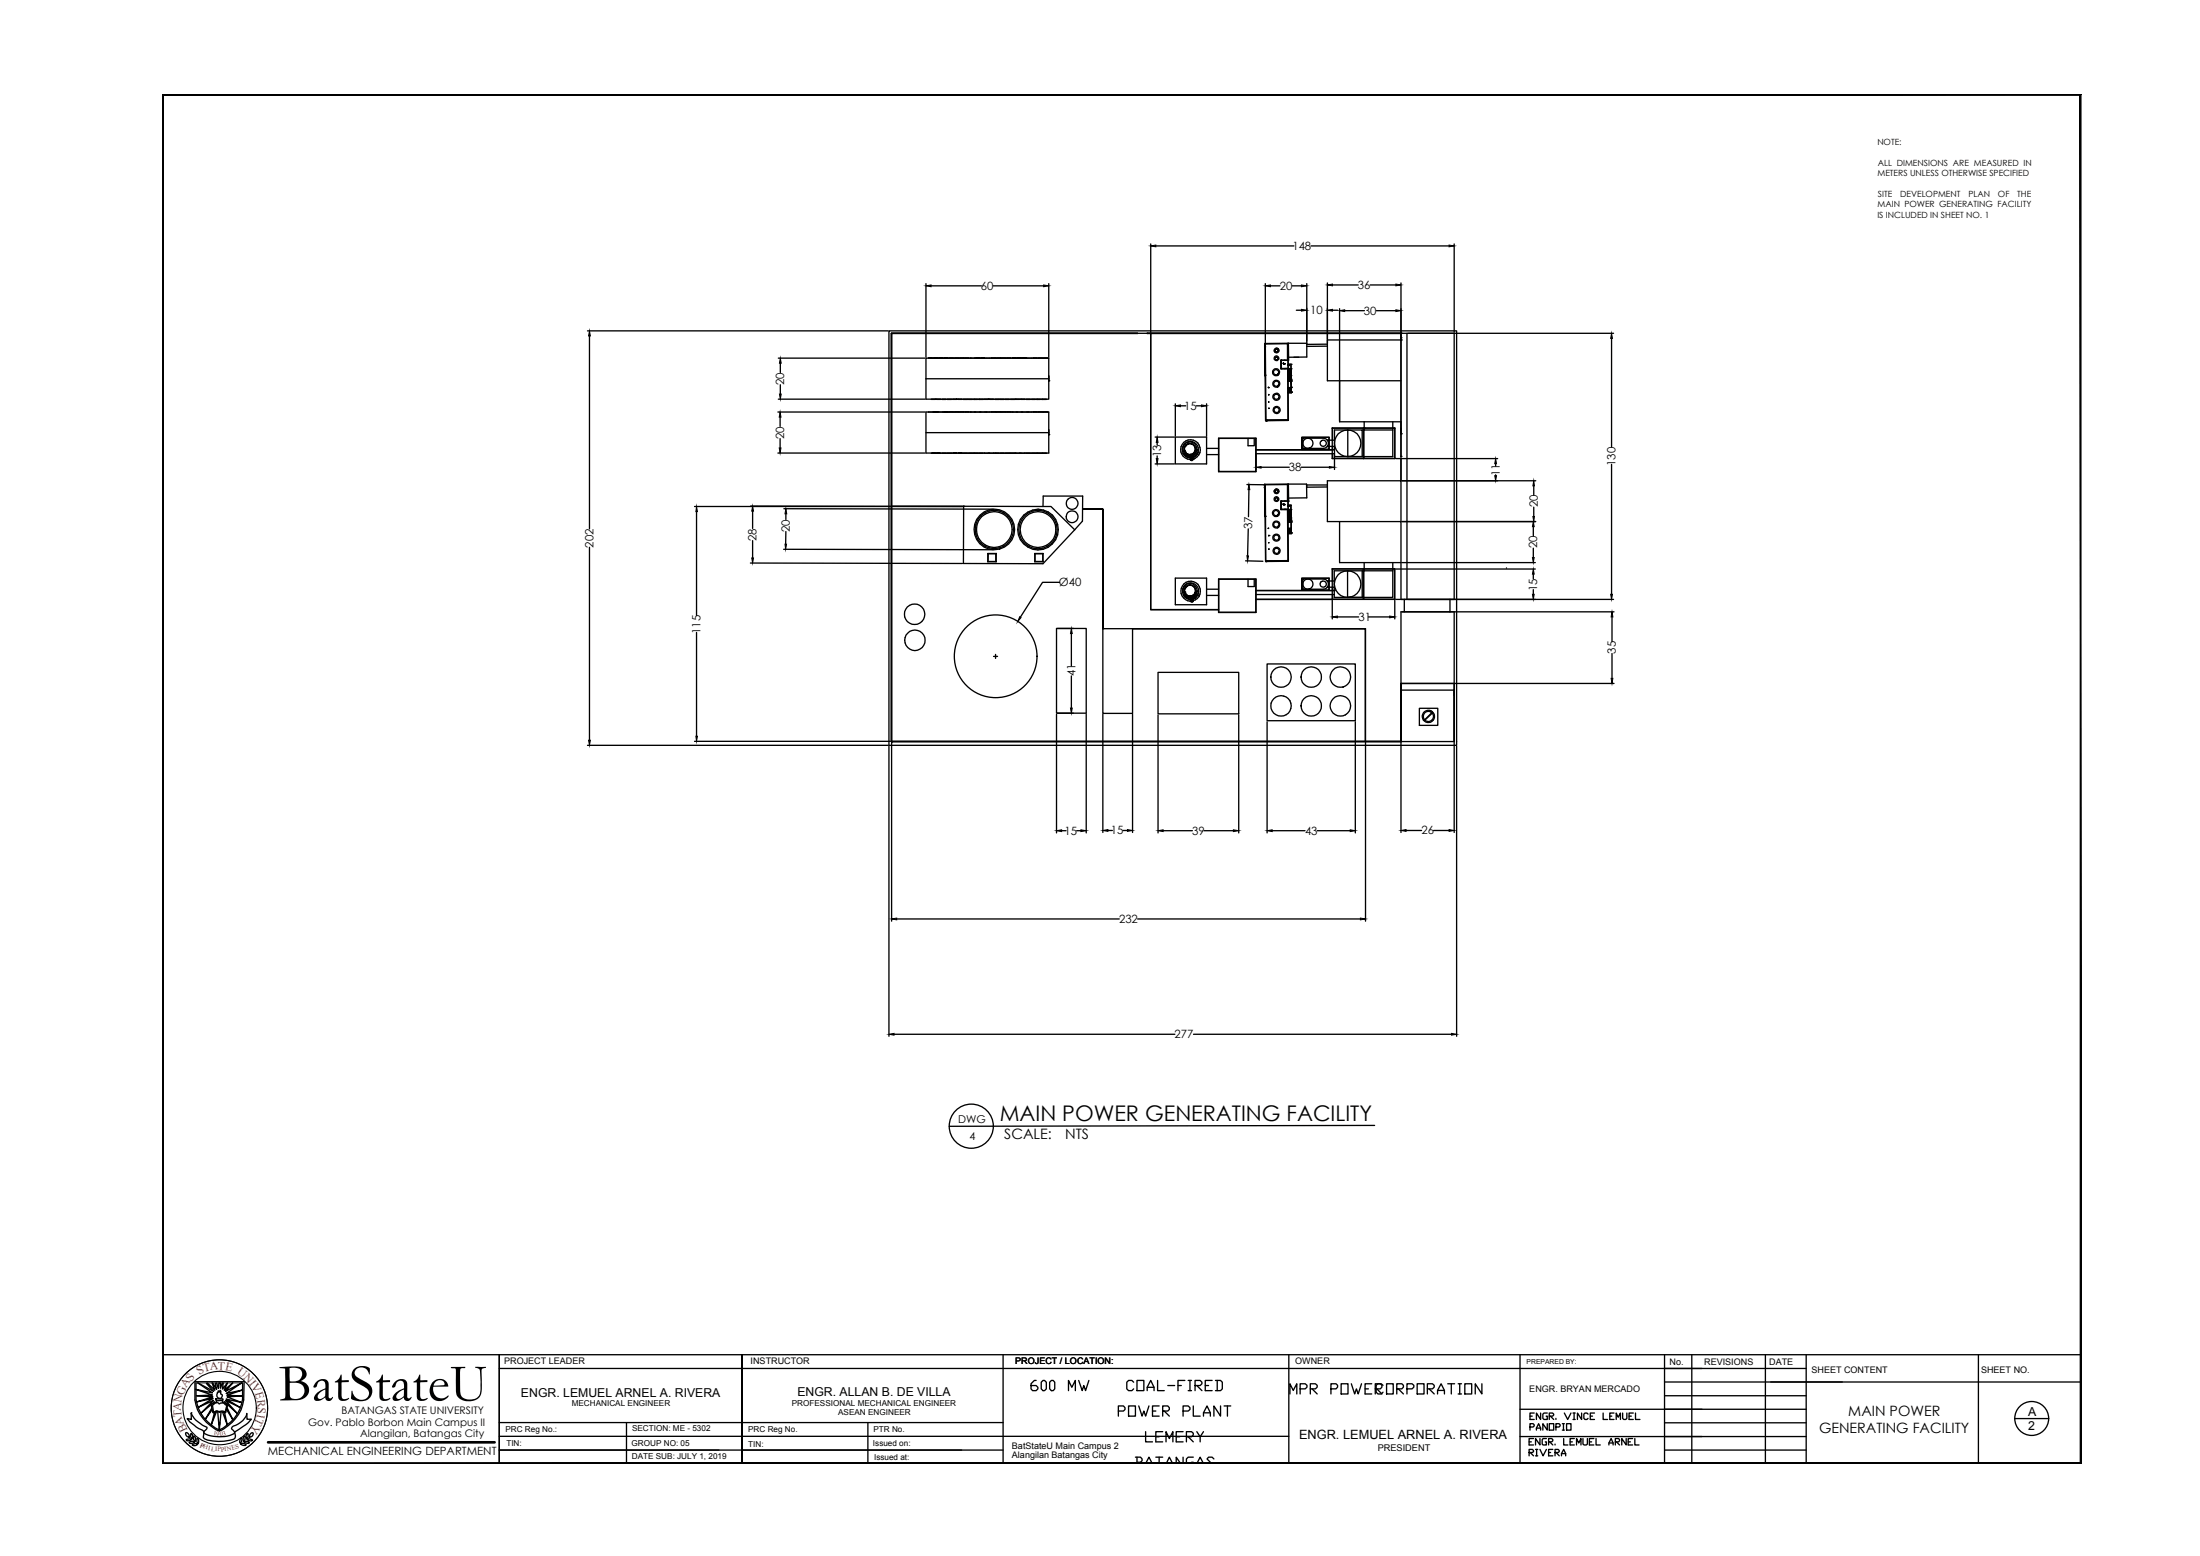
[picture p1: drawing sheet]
<svg xmlns="http://www.w3.org/2000/svg" width="420mm" height="297mm" viewBox="0 0 420 297" stroke-linecap="round" stroke-linejoin="round" font-family="sans-serif">
<!-- layer: WALL -->
<path d="M31 279.4h366.4l-.1-.2zM31.2 279.2h366.1l-366.3 .2zM31 18v261.4l.2-.2zM31 18l.2 .2v261zM31 18l.2 .2 366.2-.2zM31.2 18.2l366.2-.2-.1 .2zM397.4 18l-.1 .2 .1 261.2zM397.3 18.2l.1 261.2-.1-.2z" fill="#000" stroke="#000" stroke-width=".19"/>
<!-- layer: SHEET -->
<g fill="none" stroke="#000" stroke-width=".25">
<path d="M31 258.6h366.4M95.3 258.6v20.8M191.6 258.6v20.8M246.1 258.6v20.8M290.3 258.6v20.8M317.9 258.6v20.8M323.1 258.6v20.8M337.2 258.6v20.8M344.9 258.6v20.8M377.8 258.6v20.8M95.3 261.2h249.6M95.3 276.8h96.3"/>
<path d="M95.3 274.2h150.8M95.3 271.6h96.3M141.7 279.4v-20.8v20.8M165.7 271.6v7.8M290.3 274.2h54.6M290.3 269h54.6M317.9 266.4h27M317.9 263.8h79.5M317.9 276.8h27M317.9 271.6h27M384.7 270.8h6.5"/>
<circle cx="388" cy="270.8" r="3.2"/>
</g>
<!-- layer: 0 -->
<g fill="none" stroke="#000" stroke-width=".25">
<path d="M176.8 54.1v14.1M177.8 54.6h9.6M189.7 54.6h9.6M200.3 54.1v14.1M219.8 46.6v16.9M220.7 46.9h26.4M241.7 54.1v11.3M242.6 54.6h1.8M246.8 54.6h1.8M247.6 59.2h1M249.6 54.1v14.1h-3.5M250.4 46.9h26.3"/>
<path d="M253.5 54v18.7h14.1M254.5 54.4h4.9M254.5 59.2h1M255.8 58.9v21.6h4.7M256.8 59.3h3.8M261.7 54.4h4.9M262.9 59.3h3.7M267.6 54v26.3M277.7 46.6v16.8M112.2 63.2h57.4M112.6 64.1v36.9M148.6 78.7h28"/>
<path d="M148.6 76.2h28M148.6 68.4h28M149 79.6v1.8M149 69.3v1.8M149 73.4v1.8M169.8 63.2h108.4v79.1h-108.4zM170.2 63.6v78h97.4M170.2 63.6h47l-46.9 .1v32.9M170.2 63.6h47M176.8 72.3v3.9h1.1M177.3 68.4h-.5v3.9M177.3 68.4h.8z"/>
<path d="M177.3 78.7h.8M177.9 76.2h.8zM178.1 68.4h.1M178.1 68.4h.2M178.3 68.4h.8zM178.3 78.7h-1.5v3.9h23.5v-3.9h-19.2M178.3 78.7h.8zM178.7 76.2h.2M178.9 76.2h.7zM179.1 68.4h.1M179.1 78.7h.1M179.1 68.4h.2"/>
<path d="M179.1 78.7h1.2M179.3 68.4h.8zM179.3 78.7h.8M179.6 76.2h2.4M179.9 76.2h.8zM180.1 68.4h.1M180.1 78.7h.1M180.1 68.4h.2M180.3 68.4h.7zM180.3 78.7h.8zM180.9 76.2h.8zM181 68.4h.1"/>
<path d="M181 68.4h5.3M181.1 78.7h.1M181.3 68.4h.8M181.3 78.7h.8M181.7 76.2h.1M182 76.2h.7zM182.3 68.4h.8M182.3 78.7h.8M182.7 76.2h.2M182.9 76.2h.8zM183.3 68.4h.8M183.7 76.2h4.3"/>
<path d="M184 76.2h.8zM184.1 78.6l-.8 .1M184.1 78.6v.1M184.2 68.4h.9M184.3 78.7h.8M184.8 76.2h.1M185 76.2h.7zM185.3 68.4h.1M185.3 78.7h.1M185.9 76.2h.8zM185.9 76.2h.1M186.1 68.4h.1"/>
<path d="M186.1 78.7h.1M186.3 68.4h.8zM186.3 78.7h.8M186.9 76.2h.1M186.9 76.2h.8M187.1 68.4h.1M187.1 68.4h.2M187.1 78.7h.1M187.3 68.4h.8zM187.3 78.7h.8M187.7 76.2h.1M188 76.2h.8z"/>
<path d="M188.1 68.4h.2M188.3 68.4h.8M188.3 78.7h.1M188.3 78.7h.8M188.8 76.2h.2M189 76.2h.8zM189.1 68.4h4.2M189.3 68.4h.8M189.3 78.6v.1M189.8 76.2h4.2M190 76.2h.8zM190.1 78.6v.1"/>
<path d="M190.3 68.4h.8M190.8 76.2h.1M191 76.2h.8zM191.1 78.6l-.8 .1M191.1 78.6v.1M191.3 68.4h.8M191.3 78.7h.8M192 76.2h.8zM192.3 68.4h.8M192.3 78.6l.8 .1M192.3 78.6v.1M193 76.2h.8z"/>
<path d="M193.3 68.4h.1M193.3 68.4h.8h-.8M193.3 78.7h.1M193.8 76.2h.1M194 76.2h.7zM194.1 68.4h.1M194.1 78.7h.1M194.1 68.4h.2M194.3 68.4h.8zM194.3 78.7h.8M194.7 76.2h.3M195 76.2h.8z"/>
<path d="M195.1 68.4h.1M195.1 78.7h.1M195.1 68.4h.2M195.3 68.4h.8zM195.3 78.7h.8M196 76.2h.8zM196.1 68.4h.2M196.3 68.4h.8M196.3 78.7h.1M196.3 78.7h.8M197 76.2h.8zM197.1 68.4h3.2v3.9h-23.5"/>
<path d="M197.3 68.4h.8M197.3 78.6l.8 .1M197.3 78.6v.1M198 76.2h.7zM198 76.2h.1M198.3 68.4h.8M198.3 78.7h.8M198.9 76.2h.1M198.9 76.2h.8M199.3 68.4h.8M199.3 78.7h.8M199.7 76.2h.1"/>
<path d="M200.3 72.7v3.5h-4.5M200.3 72.7h.1M200.3 72.7v-.9v1M217.2 63.6h-46.9v78h97.3M217.2 63.6h50.4M219.1 63.6h48.5M219.1 63.6l.7 .1v52.7h12.9h-12.9v-52.7h47.8M224.5 77.1v6.2M225.4 77.5h1.1M228.5 77.5h1M230.4 77.1v6.2M241.5 65.6l.1 3.2z"/>
<path d="M241.5 65.6v.1M241.5 65.7l.1 6M241.5 65.7h.1M241.5 66.2h.1M241.5 65.6h.1M241.6 68.8h.1M241.6 68.8v2.9M241.6 71.7h.1M241.6 71.6h.1M241.6 71.7l.1 8.6 .1-.1M242.2 74h.1M242.3 76.8h.1"/>
<path d="M242.3 75.3h.1M242.3 77.9h.1M244.7 68.8l-.1 1.6h1.4M244.7 70.4h.1M244.7 68.8v1.6M244.7 70.4h1.3M244.7 69.6h.1M244.7 69.6v.8M245.1 69.3h.1M245.1 69.4h.1M245.1 69.4h.2M245.1 69.4l.2 .1"/>
<path d="M245.3 69.4v.1M245.3 69.5h.1M245.3 69.4h.1M245.3 70.4h.1M245.4 68.7l-.7 .1M245.4 68.7h.6M245.4 68.7v.1M245.9 68.7v-3.1l-4.2 .1 .1 14.5 4.2-.1-.1-9.7M246 68.7v.9M246 70.4h.1M246 65.5v3.2M246 65.5h3.6"/>
<path d="M246 70.4v2.4M246 68.8v.8M246 65.5l-4.4 .1M246 72.8h.1M246 74h.6M246 69.6h.1M246 69.8v.6M246 70.4h.5M246 69.6v.2M246 70.3h.1M246 69.6l.1 .2M246 74.9h.1"/>
<path d="M246 69.8h.1M246 70.4l.1 2.4M246 70.3l-1.3 .1M246 69.6v.7M246 72.8v2.2M246 69.6h.6M246 70.4l.1 2.3h.4M246 75l.1 5.2h-4.3M246.1 69.6h.1M246.1 69.8h.1M246.1 72.8h.1M246.1 65.5v3.3l-1.4-.1v.9"/>
<path d="M246.1 74.1v-.1h.4v.1M246.1 74.3v.1h.4M246.1 74v.9M246.1 74.1h.1M246.1 72.8h.4M246.1 70.4v.2M246.1 70.6v.3M246.1 71v.3M246.1 71.3v.2M246.1 71.5v.2M246.1 71.7v.2M246.1 71.9v.1"/>
<path d="M246.1 72v.1M246.1 72.1v.2M246.1 72.3v.1M246.1 72.4v.4M246.1 69.6v.2M246.1 70.4h.1M246.1 70.9v.1M246.1 70.4h.4M246.1 70.6h.4M246.1 70.5h.4M246.1 70.8h.4M246.1 70.9h.4"/>
<path d="M246.1 71.2h.4M246.1 71h.4M246.1 71.3h.4M246.1 71.5h.4M246.1 71.6h.4M246.1 71.7h.4M246.1 71.9h.4M246.1 72h.4M246.1 72.1h.4M246.1 72.3h.4M246.1 72.6h.4M246.1 72.4h.4"/>
<path d="M246.1 74.1h.4M246.1 74.3h.4M246.1 74.9h.5M246.1 74.4v.1h.4M246.1 74.5h.1M246.1 74.7h.1M246.1 74.9h.1M246.1 74.8v.1M246.1 74.7h.4M246.5 72.6v.1M246.5 72.4h.1M246.5 72.8h.1"/>
<path d="M246.5 74.1h-.4v.2M246.5 74.5h-.4v.2M246.5 74.7h-.4v.1M246.5 72.7h.1M246.5 72.6h.1M246.5 72.4v.2M246.5 70.4v.2M246.5 74.1v.3M246.5 70.6v.3M246.5 71v.3M246.5 74.5v.2M246.5 70.9v.1"/>
<path d="M246.5 74.7l.1 .1h-.5M246.5 71.3v.2M246.5 71.5v.2M246.5 71.7h.1M246.5 71.9v.1M246.5 72v.1M246.5 72.1v.2M246.5 70.4h.1M246.5 71.7v.2M246.5 72.3v.1M246.5 72.7v.1M246.5 74.4v.1"/>
<path d="M246.6 73.9v.1M246.6 74h.1M246.6 72.8h.1M246.6 72.8v1.1v-1.1M246.6 69.6h.1M246.6 74.9h.1M246.6 69.6v.8M246.6 70.4h.1M246.6 71.4h.1M246.6 74.8h.1M246.6 74v.9M246.6 70.4l-.1 2.4"/>
<path d="M246.6 71.4v1.4M246.6 74v.8M246.6 69.6v1.8M246.6 73.9h.1M246.6 73.9v1.1h-.6M247.1 68.2h.9M253.5 64.9h14.1M253.5 65.7h-3.9M253.5 66.1h-3.9M267.6 63.6h.1M267.6 64.9h.1M267.6 64.5h.1"/>
<path d="M267.6 63.7v.8M267.6 64.9v15.6M267.6 63.7v1.2M267.6 64.5v.4M267.6 63.6h1.1v50.8M268.7 63.6h39.5M277.7 63.6v50.8M307.8 64.6v20.7M132.6 96.7h37.5M133 97.7v19.8M143.4 96.6l40.4 .1M143.7 97.6v3.3"/>
<path d="M148.6 86.5h28M149 83.7v1.8M149.7 97.1l40 .1M150.1 98.1v1.1M170.3 96.6l13.7 .1v10.9h15.2l6-6.5M170.3 96.6h13.7M176.8 82.6v3.9h1.1M177.9 86.5h.8zM178.7 86.5h.2M178.9 86.5h.7zM179.6 86.5h2.4M179.9 86.5h.8z"/>
<path d="M180.9 86.5h.8zM181.7 86.5h.1M182 86.5h.7zM182.7 86.5h.2M182.9 86.5h.8zM184 86.5h.8zM184 96.6h.1M184 96.6l16.7 .1 4.5 4.4M184 96.6v.1M185 86.5h.8zM185.9 86.5h.8zM185.9 86.5h.1"/>
<path d="M186.9 86.5h.8zM188 86.5h.8M189 86.5h.8M190 86.5h.1M190 86.5h.8zM191 86.5h.8zM192 86.5h.8zM192.8 86.5h.1M193 86.5h.8zM193.8 86.5h.1M194 86.5h.7M195 86.5h.8"/>
<path d="M196 86.5h.8zM197 86.5h.8zM198 86.5h.7zM198 86.5h.1M198.9 86.5h.1M198.9 86.5h.8M199.2 96.7v-2h7.6l-.1 4.8-1.5 1.6M199.7 86.5h.1M200.3 83h.1M200.3 83v-1v4.5h-16.6M206.8 97.2h3.8v22.8v-22.8zM220.6 83.4h3.7"/>
<path d="M220.6 88.6h3.7M221 84.5v.5M221 87v.5M224.5 83.4h5.9v5.2h-5.9zM226 86.6a1.55 1.55 0 0 1 1.4-2.4 1.55 1.55 0 0 1 1.2 2.5M226 86.6h.1M226 86.6l.2 .3M226.2 85.7v-.3v.3M226.2 86v-.3l.3 .7-.2-.2M226.2 85.4l.1-.2-.1 .2M226.2 86.9h.1M226.2 86h.1"/>
<path d="M226.2 86l.1 .2M226.2 86.9l.3 .3 .8 .1M226.2 86.9l.3 .3M226.3 86.2h.1M226.3 85.2h.1M226.3 85.2l.2-.2-.2 .2M226.5 86.4l.2 .3zM226.5 85h.1M226.5 85l.3-.2zM226.5 87.2h.1M226.5 87.2l.8 .1M226.6 86.9h.1"/>
<path d="M226.6 86.9l.7 .2M226.6 86.9l.7 .1M226.7 86.6l.2 .1h-.2M226.8 84.8l.2-.1zM226.9 87h.1M226.9 86.7l.3 .1zM226.9 87.3h.1M227 84.7h.3zM227.3 84.7l.3 .1zM227.3 87v.1M227.3 87.1h.1M227.3 87h.1"/>
<path d="M227.3 87.3v.1M227.3 87.3h.1M227.3 87.7h.1M227.3 86.7v.1M227.3 87v.6M227.3 87.7v.1M227.4 87v.1M227.4 87.1l.1 .8M227.4 87.1v.8M227.5 86.7l-.3 .1h.1M227.5 86.7l-.2 .1M227.5 87.1l.1 .8"/>
<path d="M227.6 84.7l.2 .1h-.2M227.6 87h.1M227.6 87h-.2M227.6 87.1l.1 .8M227.6 87l-.2 .1M227.7 87.7h.1M227.7 86.7l-.2 .1M227.7 86.7l.3-.2-.3 .2M227.7 86.7l-.4 .1M227.8 84.8l.2 .2M227.8 87h-.2M227.8 86.9v.1"/>
<path d="M227.8 87h.1M227.8 87v.8M227.8 87l-.1 .1M227.8 86.9l-.2 .1M227.8 86.9h.1M227.8 87.7a1.89 1.89 0 0 0 1.1-3.1 1.89 1.89 0 0 0-3.2 .5 1.89 1.89 0 0 0 1.8 2.6M227.8 87v.5M227.8 87.7v.1M227.9 87.7h.1M227.9 86.9v.3M227.9 86.9l-.1 .1M227.9 86.9h.1"/>
<path d="M227.9 87h.1M227.9 86.9v.1M227.9 87.3v.2M228 85l.2 .3M228.1 87.2l-.2 .1M228.1 87.2h.1M228.1 87.2l-.3 .1M228.1 86.7h.1M228.1 86.3l-.2 .2M228.1 86.7l-.2 .2M228.1 86.3l-.1 .2M228.1 85.3l.1 .2"/>
<path d="M228.2 85.3l.1 .5M228.2 86.1l-.1 .2M228.3 85.5v.3M228.3 85.8l-.1 .2M228.3 86.4l.1 .1M228.3 85.8l-.1 .3M228.4 87l-.3 .2M228.4 86.5l-.5 .5M228.4 87h.1M228.5 86.2l-.1 .3M228.5 86.1v.1M228.6 85.9h.1"/>
<path d="M228.6 85.9a1.32 1.32 0 0 0-2-1.4 1.32 1.32 0 0 0 0 2.4M228.6 85.9l-.1 .3M228.6 85.9l-.5 .8M228.6 86.7l-.2 .3M228.6 86.7h.1M228.8 86.3h.1M228.8 86.3l-.2 .4-.5 .5M230.4 85.6h2.3M230.4 86.8h2.3M232.8 83.7h7v6.3h-7zM238.1 92.5h3.3M238.4 83.7v1.4h1.1v-1.4"/>
<path d="M238.5 93.5l-.1 5.1M239.9 86.6v-2.9h-7.2v3.1M239.9 86.6h14.5M239.9 86.6v3.4h-7.2v-3.2M240.8 89.2h5.4M241.5 92.6v.5M241.5 92.6h.1M241.5 93.1h.1M241.5 92.5h.1M241.5 92.5v.1M241.5 92.6l.1 3.1M241.5 93.1l.1 5.5"/>
<path d="M241.6 95.7h.1M241.6 95.7v2.9M241.6 92.5h-.1M241.6 98.6h.1M241.6 92.5v3.2M241.6 98.6l.2 8.5M241.7 80.3h.1M241.8 80.2h.1M241.8 80.3l4.2-.1-4.2 .1M241.8 80.3h.1M241.8 80.2v.1M244.7 97.2h.1"/>
<path d="M244.7 95.7h.1M244.7 95.7v1.5h1.3h-.7M244.7 97.2h.6M244.7 96.4h.1M244.7 95.7v.7M244.7 95.7h1.3M244.7 95.7l-.1 1.6h1.4M244.7 96.4v.8M245.1 96.3h.1M245.1 96.2h.1M245.1 96.3l.2 .1h-.2zM245.2 96.3h.1"/>
<path d="M245.3 96.4h.1M245.3 96.3h.1M245.3 96.3v.1M245.3 97.2h.1M245.4 95.6h.6v.8M245.4 95.6v.1M245.4 95.6l-.7 .1M245.9 95.6v-3.1h-4.2v14.6l4.3-.1-.1-9.7M246 92.4l.1 4.1M246 80.3h.1M246 97.3h.1M246 97.3v3.6"/>
<path d="M246 92.4h3.5l.1 2.6-3.5 .1M246 92.4l-4.4 .1M246 97.3h.5M246 99.7h.1M246 96.5v.7M246 96.6h.1M246 97.2h.1M246 96.5l.1 .1M246 96.5h.1M246 95.7h.1M246 97.3l.1 2.4M246 96.5h.5"/>
<path d="M246 96.4v.8M246 96.4h.6v1.9M246.1 99.7h.1M246.1 96.5h.1M246.1 96.5v.1zM246.1 92.4l-.1 3.3M246.1 99.7h.4M246.1 99.3v.1M246.1 96.6h.1M246.1 97.4v.1M246.1 97.5v.3M246.1 97.9v.3"/>
<path d="M246.1 98.2v.1M246.1 98.3v.3M246.1 98.6v.2M246.1 98.8v.1M246.1 98.9v.1M246.1 99v.3M246.1 97.5h.4M246.1 97.4h.4M246.1 97.7h.4M246.1 97.8h.4M246.1 98h.4M246.1 97.9h.4"/>
<path d="M246.1 98.3h.4M246.1 98.2h.4M246.1 98.5h.4M246.1 98.6h.4M246.1 98.8h.4M246.1 98.9h.4M246.1 99h.4M246.1 99.2h.4M246.1 99.4h.4M246.1 99.3h.4M246.1 99.4v.2h.4M246.1 96.5v.1"/>
<path d="M246.1 97.3v.1M246.1 97.8v.1M246.5 99.4v.2M246.5 99.3h.1M246.5 99.7h.1M246.5 97.3h.1M246.5 97.3l.1 2.4M246.5 97.2v.1M246.5 99.7l.1 1.1M246.5 99.3v.1M246.5 99.6h.1M246.5 97.2v2.5"/>
<path d="M246.5 99.4h.1M246.5 97.3v.2M246.5 97.5v.3M246.5 97.9v.3M246.5 97.8v.1M246.5 98.2v.1M246.5 98.3v.3M246.5 98.6v.2M246.5 98.8v.2M246.5 98.9h.1M246.5 99v.2M246.5 97.3l-.4 .1"/>
<path d="M246.5 98.2h-.4M246.5 99l-.4 .1M246.5 99.2v.1M246.5 99.6v.1M246.6 98.3h.1M246.6 96.5l-.1 .7M246.6 98.3v1.4M246.6 99.7v1.2M248.5 89.2h5.4M248.6 83.5h5.2v2.3h-5.2zM248.8 83.7h3.9a.97 .97 0 0 1 1 .9 .97 .97 0 0 1-1 1h-3.9zM253.5 84h1.4"/>
<path d="M253.5 92.6h-3.9v.4h3.9M253.5 85.2h.9M254.4 81.7h12v5.8h-11.9M254.4 85.9h-14.5h15M254.4 85.9h.5M254.4 86.6h.5M254.4 85.2h.5M254.4 85.9v.7M254.4 81.7v3.5M254.4 85.2v.7M254.4 86.6v.9M254.4 81.7h6"/>
<path d="M254.5 81.7v2.3M254.5 85.2v.7M254.5 86.6v.9M254.5 87.5h11.9M254.9 85.9v.7M254.9 84v1.2M254.9 85.2v.7M254.9 86.6v3M254.9 87.2h5.3M255.8 99.6v7.8h4.7M257.4 82.1a2.54 2.54 0 0 0-2.5 2.5 2.54 2.54 0 0 0 2.5 2.6M257.4 82.1h2.8v5.1h.2"/>
<path d="M257.4 82.1a2.54 2.54 0 0 1 2.5 2.5 2.54 2.54 0 0 1-2.5 2.6zM257.4 82.1h-2.5v1.9M260.2 82.1h5.8M260.4 81.7v5.8M260.4 81.7h6M260.4 81.7v5.5M260.4 87.5h.1M260.4 81.7h.1M260.4 87.2v.3M260.5 80.5h7.1M260.5 81.7h.1M260.5 80.5v1.6"/>
<path d="M266 80.5v6.7h-5.6M266.4 87.5h.1M266.6 87.5h19.4M267.6 99.6v-7.8h-14.1v7.8h14.1v7.8M267.6 82.8h.1M267.6 87.1h.1M267.6 82.8v-1.1v1.1M267.6 80.5v11.3M267.8 99.6h25.5M267.8 91.8h25.5M285.6 88.5v.5M285.6 90.6v.2"/>
<path d="M292.9 92.8v1.7M292.9 96.8v1.8M307.8 88.6v24.9M112.6 104.5v36.8M143.3 107.5l40.5 .1M143.7 103.2v3.3M149.7 104.9h40M150.1 101.5l-.1 2.4M188.7 105.7h.1M188.7 105.7h1.6M188.7 107.2h1.6M188.7 105.7v1.5"/>
<path d="M188.7 107.2h1.5M188.7 107.2h.1M188.7 105.7h1.5M190.2 107.2h.1M190.2 105.7v1.5M190.3 105.7h-.1M190.3 105.7v1.5M197.6 105.7h.1M197.6 105.7v1.5M197.6 105.7h1.6M197.6 107.2h1.6M197.7 107.2h1.5"/>
<path d="M197.7 107.2h-.1M197.7 105.7v1.5M197.7 105.7h1.5M199.2 107.2h.1M199.2 105.7v1.5M199.2 105.7h.1M201.8 120h5.6v16.1h-5.6zM201.9 120h3.1M202.4 111.2h-3.3l-4.2 6.6M224.5 110.4h5.9v5h-5.9zM226 113.6a1.56 1.56 0 0 1 1.4-2.3 1.56 1.56 0 0 1 1.3 2.4M226 113.6h.1"/>
<path d="M226 113.6l.3 .3M226.2 112.7l.1-.3-.1 .3M226.2 113v-.3l.3 .8-.2-.3M226.2 112.4l.2-.2-.1 .2M226.2 113.9h.1M226.2 113h.1M226.2 113l.1 .2M226.3 113.9h.1M226.3 113.9l.3 .3 .7 .2M226.3 113.9l.3 .3M226.3 113.2h.1M226.4 112.2h.1"/>
<path d="M226.4 112.2l.1-.2-.1 .2M226.5 113.5l.2 .2-.2-.2M226.5 112h.1M226.5 112l.3-.2zM226.6 114.2h.1M226.6 114.2l.7 .2M226.6 113.9h.1M226.7 113.9h.1M226.7 113.9l.6 .2M226.7 113.9l.6 .1M226.7 113.6l.3 .2-.3-.1M226.8 111.8l.2-.1-.2 .1"/>
<path d="M227 113.7l.2 .1h-.2M227 114h.1M227 114.3h.1M227 111.7h.3zM227.2 113.8h.2M227.3 114h.1M227.3 114v.1M227.3 111.7h.3h-.3M227.3 114.4h.1M227.3 114.7h.1M227.3 114.7h.3M227.3 114v.2"/>
<path d="M227.3 114.4l.1 .2M227.3 114.7l.1 .2M227.4 114v.3M227.4 113.7v.1M227.4 114l.1 .1M227.5 114.1l.1 .8M227.5 114.1h.1M227.5 114.3l-.2 .1M227.5 114.1v.8M227.5 113.7l-.3 .1M227.6 113.7l-.2 .1M227.6 114.1v.8"/>
<path d="M227.6 111.7l.3 .1h-.3M227.6 114v.1M227.6 114h-.2M227.6 114.1l.1 .8M227.7 114.7h.1M227.8 113.7l-.3 .1M227.8 113.7l.2-.2-.2 .2M227.8 113.7l-.4 .1M227.8 111.8l.3 .2M227.8 114l-.2 .1M227.8 113.9v.1M227.8 114h.1"/>
<path d="M227.8 114v.9M227.8 113.9h.1M227.8 113.9l-.2 .1M227.8 114l-.1 .1M227.9 114.7a1.9 1.9 0 0 0 1-2.9 1.9 1.9 0 0 0-3.1 0 1.9 1.9 0 0 0 1 2.9h.5M227.9 114.3h.1M227.9 113.9v.3M227.9 113.9l-.1 .1M227.9 114.7h-.2M227.9 113.9h.1M227.9 114h.1M227.9 111.8l.2 .2"/>
<path d="M227.9 113.9v.7M227.9 114.7v.1M227.9 113.9v.1M228 112.1l.2 .2M228.1 112l.1 .3M228.1 114.2l-.2 .1M228.1 114.2h.1M228.1 113.3l-.1 .2zM228.1 113.3l.2-.2-.1 .2M228.1 113.7h.1M228.2 113.7l-.3 .2M228.2 112.3l.1 .2"/>
<path d="M228.2 112.3l.1 .5M228.3 113.1h.1M228.3 112.8v.3M228.3 112.5v.3M228.4 113.5h.1M228.4 114l-.3 .2M228.4 114h.1M228.5 113.2h.1M228.6 112.9a1.32 1.32 0 0 0-2-1.4 1.32 1.32 0 0 0 0 2.4M228.6 112.9a1.27 1.27 0 0 1-.7 1.1M228.6 112.9l-.4 .8M228.6 112.9h.1"/>
<path d="M228.7 113.7l-.3 .3M228.7 113.7h.1M228.8 113.4l-.4 .6-.5 .3M228.8 113.3v.1M230.4 112.5h2.3M230.4 113.7h2.3M237.9 107.1h3.3M238.4 110.6v1.4h1.1v-1.4h-6.7v6.3h7v-6.3h-.3M238.4 101l-.1 5.1M239.9 114.4h14.5zM239.9 113.5v3.4h-7.2v-3.2M239.9 113.5v-3h-7.2v3.2"/>
<path d="M239.9 113.5h14.5M241.7 107.2h.1M241.8 107.1h.1M241.8 107.1v.1M241.8 107.2h.1M241.8 107.1h4.2M242.2 100.9h.1M242.3 103.6h.1M242.3 102.2h.1M242.3 104.8h.1M246 107.1h.1M246 107.1l-4.2 .1"/>
<path d="M246 100.9h.5M246 100.9v1M246 101.9l.1 5.2h-4.3M246.1 101.2v.1h.4M246.1 101.3v.1h.4M246.1 100.9h.1M246.1 100.9l-.1 .9M246.1 101h.1M246.1 101.4h.1M246.1 101.6h.1M246.1 101.7v.1h.4M246.1 101h.4"/>
<path d="M246.1 101.6h.4M246.1 101.7h.4M246.5 100.9h-.4v.1M246.5 101h-.4v.2M246.5 101.4h-.4v.2M246.5 101.6h-.4v.1M246.5 100.9v.1M246.5 101v.3M246.5 101.4v.2M246.5 101.6v.2M246.5 101.1l-.4 .1M246.5 100.9h.1"/>
<path d="M246.5 101.8h.1M246.5 101.3v.1M246.6 100.9v.9M246.6 100.9v.9zM246.6 101.7h.1M246.6 100.9h.1M246.6 100.9v.8M246.6 101.8h.1M246.6 101.7v.1M246.6 100.8v.1M246.6 101.8v.1h-.6M248.6 110.4h5.2v2.3h-5.2z"/>
<path d="M248.6 110.4h5.2v2.2h-5.2zM248.8 110.5h3.9a.97 .97 0 0 1 1 1 .97 .97 0 0 1-1 1h-3.9zM253.5 112.1h1.3M253.5 110.9h1.3M254.4 108.6h12M254.4 112.7h-14.5h14.9M254.4 112.7v.8M254.4 112.7h.4M254.4 113.5h.4M254.4 112.7v-4.1h12v5.8h-12v-.9M254.4 114.4h11.9M254.4 114.6v3.6"/>
<path d="M254.5 108.6v2.3M254.5 112.1v.6M254.5 113.5v.9M254.8 112.7h.1M254.8 110.9v1.2M255.4 117.8h4.1M257.4 109h-2.6v1.9M260.2 109h-2.8a2.54 2.54 0 0 0-2.6 2.5 2.54 2.54 0 0 0 2.6 2.5v-5a2.54 2.54 0 0 1 2.5 2.5 2.54 2.54 0 0 1-2.5 2.5h2.8h-5.4v-1.9M260.4 109h-.2v5h.2M260.4 108.6v5.4M260.4 114v.4M260.4 108.6v5.8"/>
<path d="M260.4 109h5.6M260.5 107.4h7.1M260.5 107.4v1.6M261.3 117.8h4.1M266 109v5h-5.6M266 107.4v1.6M266.3 108.6l.1 5.8M266.4 114.6v3.6M266.6 114.4h41.6M266.6 108.6h26.6M267.6 107.4v7M267.8 107.4h25.4"/>
<path d="M267.8 116.8h40.4M268.2 114.4v2.4h-.6v24.7h-97.3M276.9 114.4v2.4M277.7 116.8v42.1M287.7 108.4v.1M292.8 100.5v1.8M292.8 104.6v1.8M292.8 109.6v.9M292.8 112.6v.9M307.9 117.8v4.7M133 120.7v19.8M189.8 125.3h.7"/>
<path d="M190.1 124.9v.8M201.8 136.4v22.6M201.9 136.1h3.1M204.6 120.9v6.2M204.6 129v6.2M207.4 136.4v22.6M210.6 120v16.2h5.7v-16.1M210.6 120h.1M210.6 120h5.7M210.6 136.4v22.5M216.3 120h44.5v21.5l-.1-21.4zM216.3 136.4v22.5"/>
<path d="M221.2 128.4h15.4v7.9h-15.4zM221.2 136.5v22.5M236.6 136.5v22.5M242 126.7h16.8v10.9h-16.8zM242 137.8v21.2M258.8 137.8v21.2M267.6 131.7h10.1v9.9h-10.1M267.6 130.5v11.1zM271.1 135.2h3.5v3.3h-3.5zM272.1 137.4l-.1 .1h.1M273.4 136.1a.96 .96 0 0 0-1.3 0 .96 .96 0 0 0 0 1.3M273.5 136.1a.96 .96 0 0 1-.1 1.4 .96 .96 0 0 1-1.3 0"/>
<path d="M273.5 136.1v-.1l-1.4 1.4M273.5 136.1l-1.4 1.4M307.9 124.8v4.7M308.2 130.5h-40.6v28.4M112.2 142.3h57.4M132.6 141.5h37.5M169.8 142.5v55.3M170.3 141.7v34.2M170.4 141.6l-.1 .2M202.7 158.6h.9M205.6 158.6h.8M211.6 158.5h.8"/>
<path d="M214.5 158.5h.8M222.1 158.6h5.6M230 158.6h5.6M243 158.6h6.2M251.6 158.6h6.3M260.8 141.7v34.2M267.6 141.6h.1M268.5 158.5h3M273.8 158.5h2.9M278.2 142.5v55.3M171.3 175.4h42.5M217.3 175.4h42.5"/>
<path d="M170.7 197.4h53.7M227.9 197.4h49.3M36.1 274.3h.1v-.1a.61 .61 0 0 0-.7-.7l-.1 .3a.74 .74 0 0 0 .7 .6M36.1 275.3l.7-.2 .3 .2-.2 .2a.52 .52 0 0 1-.8-.1zM36.5 269.8v1.2l-.7-.2M36.6 269.7a3.8 3.8 0 0 0 2 2.3l.9 .5a.65 .65 0 0 1-.5 .7l-.1 .3a6.3 6.3 0 0 0 5.9 .1v-.3l-.5-.5v-.4a4.6 4.6 0 0 0 2.8-2.4v-.2l.1 1.1 .7 .1a12.5 12.5 0 0 1-3.1 2.4l.2 .7a.64 .64 0 0 1-.7 .7l-1 .2a7 7 0 0 1-4.4-.5l-.1-.2a1 1 0 0 0 .1-1.1 1 1 0 0 0-1-.5l-1.6-1.3-.6-.6h.2M36.6 274.8l-.5 .2h-.4l-.1-.1a.79 .79 0 0 1 .9-.1M36.6 269.7h-.1M36.7 274.6a.72 .72 0 0 1-.2-1 .63 .63 0 0 1 .2 1.1M37.2 263.7v3.6a7.8 7.8 0 0 0 4.7 5.9 7.8 7.8 0 0 0 4.6-5.9l.1-3.6M37.2 275.1a.58 .58 0 0 0-.2-.9v.6l.3 .3M37.4 264a8.8 8.8 0 0 0 1 5.9 7.7 7.7 0 0 0 3.7 3.1"/>
<path d="M37.7 275.7a.54 .54 0 0 1-.4 .3 .54 .54 0 0 1-.5-.2l.6-.3 .3 .3M37.9 275.5v-.2a.52 .52 0 0 0-.2-.7 .75 .75 0 0 0 .2 .9M40.4 268.8l-1.2 2.1 1.3-1.7M40.6 268.2l.5-.4a.6 .6 0 0 1 .8 .2 .91 .91 0 0 1 1.3 .2h.1v.1l-.3 1.3a1.37 1.37 0 0 0-1.3-.1l-.4-.2-.3 .3-.2-.1zM41.2 267v.3a1.4 1.4 0 0 0 1.4 0v-.3h-1.4M41.3 269.5l-.9 2.5 .6-2.3M41.3 267.6v.2l-1 .2 .4 1.6a.41 .41 0 0 0 .6-.1l.7 .1a.78 .78 0 0 1 .9 .1h.2l.4-1.5-.1-.2-.2 .1-.7-.4M41.3 267.3v.4M41.7 265.5l.3 .3 .1-.4v.6l.3 .2 .1 .2-.2 .3a.58 .58 0 0 1-.8 0 .58 .58 0 0 1 .2-.9zM41.8 271.6h.2M41.8 271.7h.2M41.8 272h.2"/>
<path d="M41.8 271.9h.2M42.2 269.5l-.3 3.5-.3-3.4M42.5 267.3v.5M42.5 269.6l.9 2.4-.5-2.3M42.8 267.5l2.6 2.4-2.3-2.6 2.8 1.4-2.7-1.6 3 .7-2.8-1.1 2.9-.2-3-.1 3-1.1-3.1 .7 3-2-3.1 1.6 1.4-1.6-1.7 1.4 .6-1.4-.9 1.2 .1-1.2h-.1l-.4 1v-1h-.3l-.1 1-.3-1-.3 .1 .3 1.1-.8-1.2h-.1l.5 1.4-1.4-1.4-.2 .1 1.4 1.5-3-1.6 2.8 1.9-3.3-.7 3.3 1.1-3.1 .1 3.2 .3-3.2 .9 3.2-.6-2.9 1.7 3-1.4-2.4 2.5 2.6-2.2M43.4 268.7l1.1 2.3-1.3-2M45.9 275.5a.79 .79 0 0 0 .2-1l-.3 .5 .1 .5M46 275.6l.5 .3h.4l.1-.1a.79 .79 0 0 0-1-.1M46.3 264a8.8 8.8 0 0 1-.9 5.9 8.3 8.3 0 0 1-3.7 3.1M46.5 275.1a.83 .83 0 0 0 .3-1l-.3 .4v.6M46.7 275.2h.7l.2 .2a.63 .63 0 0 1-1-.1zM47.2 273.7l.1-.1a.72 .72 0 0 1-.2 1l-.1-.5z"/>
<path d="M47.2 274.8l.2 .2a.63 .63 0 0 0 .8 0 .79 .79 0 0 0-1-.2M47.7 274.3l-.1-.1a.61 .61 0 0 1 .7-.7l.1 .3a.74 .74 0 0 1-.8 .6M197.9 263.5h-.4l-.6 .7v.9l.3 .4h.7l.3-.4v-.3l-.3-.3h-1M198.9 263.9l.3-.4h.3l.3 .4v1.2l-.3 .4h-.3l-.3-.4zM200.5 263.9l.3-.4h.3l.3 .4v1.2l-.3 .4h-.3l-.3-.4zM204.1 265.5v-2l.6 1.3 .7-1.3v2M206 263.5l.7 2 .3-1 .3 1 .7-2M213.6 269.4h1l.3-.3v-.4l-.3-.3h-1v1.9M215.5 268.4h1.3v1.9h-1.3zM216.5 263.9l-.3-.4h-.7l-.3 .4v1.2l.3 .4h.7l.3-.4M216.8 278.2h1l.3 .3v.3l-.3 .3M217.1 263.5h1.4v2h-1.4z"/>
<path d="M217.1 279.1h.7l.3 .3M217.1 278.2v1.2M217.5 268.4l.6 1.9 .4-.9 .3 .9 .6-1.9M218.8 273.3v2h1.3M218.8 279.4l.6-1.2 .7 1.2M219.1 265.5v-.7l.7-1.3 .6 1.3v.7M219.1 264.8h1.3M220.1 269.4h.6M220.7 274.3h.7M220.7 278.2h1.4M221.1 263.5v2h1.2M221.4 268.4h-1.3v1.9h1.3"/>
<path d="M221.4 278.2v1.2M222.1 269.4h.9l.3-.3v-.4l-.3-.3h-.9v1.9M222.1 273.3h-1.4v2h1.4M222.3 269.4l1 .9M222.7 275.3v-2l.6 1.3 .7-1.3v2M222.7 279.4l.6-1.2 .7 1.2M223 264.5h1.3M224.6 279.4v-1.2l.9 1.2M224.6 274.3h.7M225 264.5h.6M225.9 269.4h1l.4-.3v-.4l-.4-.3h-1v1.9M225.9 273.3h-1.3v2h1.3"/>
<path d="M225.9 278.2v1.2M226.3 263.5h-1.3v2M226.6 274.3h1l.3-.4v-.3l-.3-.3h-1v2M226.9 263.5h.7M226.9 265.5h.7M226.9 274.3l1 1M227.3 263.5v2M227.6 279.1h.3v.3M227.9 268.4v1.9h1.3M227.9 278.2h-1l-.3 .3v.9M228.2 264.5h1l.3-.3v-.3l-.3-.4h-1v2M228.6 273.3l.6 1v1"/>
<path d="M228.6 279.4l.6-1.2 .6 1.2M228.6 264.5l.9 1M229.8 270.3v-.6l.7-1.3 .7 1.3v.6M229.8 269.7h1.4M229.8 273.3l-.6 1M230.2 264.5h.6M231.5 263.5h-1.3v2h1.3M231.8 278.5l-.3-.3h-.7l-.3 .3 .9 .9M232.1 263.5h1l.3 .4v1.2l-.3 .4h-1M232.5 263.5v2M233.1 268.4v1.9l-1.3-1.9v1.9M233.8 268.4h1.2"/>
<path d="M234.4 268.4v1.9M246.4 266.1v-1.9l.6 1.2 .7-1.2v1.9M248.3 265.1h1l.3-.3v-.3l-.3-.3h-1v1.9M250.2 265.1h1l.4-.3v-.3l-.4-.3h-1v1.9M250.6 265.1l1 1M254.2 265.1h1l.3-.3v-.3l-.3-.3h-1v1.9M256.1 264.2h1.3v1.9h-1.3zM258.1 264.2l.6 1.9 .4-1 .3 1 .6-1.9M260.7 265.1h.6M262 264.2h-1.3v1.9h1.3M262.7 265.1h.9l.3-.3v-.3l-.3-.3h-.9v1.9M262.9 265.1l1 1"/>
<path d="M264.1 264.5l-.3-.3h-.6l-.4 .3v1.3l.4 .3h.6l.3-.3M264.8 264.2h1.3v1.9h-1.3zM266.8 265.1h.9l.3-.3v-.3l-.3-.3h-.9v1.9M267.1 265.1l.9 1M268.7 265.1h1l.3-.3v-.3l-.3-.3h-1v1.9M270.7 264.2h1.3v1.9h-1.3zM272.6 265.1h1l.3-.3v-.3l-.3-.3h-1v1.9M272.9 265.1l1 1M274.5 266.1v-.7l.7-1.2 .7 1.2v.7M274.5 265.4h1.4M276.5 264.2h1.3M277.2 264.2v1.9"/>
<path d="M278.5 266.1h.6M278.5 264.2h.6M278.8 264.2v1.9M279.8 264.2h1.3v1.9h-1.3zM283 264.2v1.9l-1.3-1.9v1.9M292 277.3h.7l.2-.2v-.2l-.2-.2h-.7v1.2M292 275.3h.5M292.2 272.4h.6l.2-.4-.2-.2h-.6v1.2M292.2 270.3h.4M292.2 277.3l.7 .6M292.9 274.6h-.9v1.2h.9M293 269.7h-.8v1.3h.8"/>
<path d="M293.3 276.7h.4M293.3 277.9h.4M293.4 273v-.4l.4-.8 .4 .8v.4M293.4 272.6h.8M293.5 276.7v1.2M294.1 274.6v1.2l-.8-1.2v1.2M294.1 276.7l.6 1.2 .6-1.2M294.2 269.7v1.3l-.8-1.3v1.3M295.3 274.6h-.6l-.2 .2v.9l.2 .1h.6v-.5h-.2M295.5 269.7h-.6l-.2 .3v.8l.2 .2h.6v-.7h-.2M295.5 271.8v1.2l-.8-1.2v1.2M295.8 275.3h.5l.3-.5-.3-.2h-.5v1.2"/>
<path d="M295.8 277.3h.3M295.9 270.3h.6l.2-.3-.2-.3h-.6v1.3M295.9 271.8h.8v1.2h-.8zM296 275.3l.6 .5M296.1 270.3l.6 .7M296.6 276.7h-.8v1.2h.8M297 277.3h.6l.2-.2v-.2l-.2-.2h-.6v1.2M297 275.7v.1M297.2 272.4h.5l.3-.4-.3-.2h-.5v1.2M297.2 270.8v.2M297.2 277.3l.6 .6M298.2 277.9v-.4l.4-.8 .4 .8v.4"/>
<path d="M298.2 277.5h.8M298.4 271.8h.4M298.4 273h.4M298.6 271.8v1.2M298.6 274.6v1.2h.8M298.8 269.7l.6 1.3 .6-1.3M299.2 271.8h.8v1.2h-.8zM299.9 275.3h.4M300.4 271h.4M300.4 269.7h.4M300.6 269.7v1.3M300.7 274.6h-.8v1.2h.8"/>
<path d="M301.1 275.8v-1.2l.4 .9 .4-.9v1.2M302.1 269.7v1.3l-.8-1.3v1.3M302.3 274.6v1.1l.2 .1h.5l.2-.1v-1.1M303.3 270l-.2-.3h-.4l-.2 .3v.8l.2 .2h.4l.2-.2M303.5 275.3h.5M303.7 270.3h.4M304.4 274.6h-.9v1.2h.9M304.5 269.7h-.8v1.3h.8M304.8 274.6v1.2h.8M306.2 269.7v1.3h.8M307.3 275.8v-.3l.4-.9 .4 .9v.3M307.3 275.5h.8"/>
<path d="M307.4 270.3h.4M308.2 269.7h-.8v1.3h.8M308.5 275.3h.6l.2-.5-.2-.2h-.6v1.2M308.7 271v-1.3l.3 .9 .5-.9v1.3M308.7 275.3l.6 .5M309.9 269.7v1.1l.2 .2h.4l.2-.2v-1.1M310.6 274.6v1.2l-.9-1.2v1.2M311 275.3h.4M311.1 270.3h.4M311.8 274.6h-.8v1.2h.8M311.9 269.7h-.8v1.3h.8M312.2 274.6v1.2h.8"/>
<path d="M312.3 269.7v1.3h.9"/>
<circle cx="243.7" cy="71.1" r=".49"/>
<circle cx="243.7" cy="71.1" r=".67"/>
<circle cx="243.7" cy="73.3" r=".48"/>
<circle cx="243.8" cy="73.3" r=".67"/>
<circle cx="243.8" cy="75.7" r=".67"/>
<circle cx="243.8" cy="75.8" r=".48"/>
<circle cx="243.8" cy="68.4" r=".27"/>
<circle cx="243.8" cy="68.4" r=".45"/>
<circle cx="243.8" cy="66.9" r=".45"/>
<circle cx="243.8" cy="66.9" r=".26"/>
<circle cx="243.8" cy="78.3" r=".49"/>
<circle cx="243.8" cy="78.3" r=".67"/>
<circle cx="204.8" cy="98.6" r="1.12"/>
<circle cx="204.8" cy="96.1" r="1.13"/>
<circle cx="243.7" cy="97.9" r=".68"/>
<circle cx="243.7" cy="97.9" r=".49"/>
<circle cx="243.8" cy="95.3" r=".26"/>
<circle cx="243.8" cy="95.3" r=".45"/>
<circle cx="243.8" cy="93.8" r=".45"/>
<circle cx="243.8" cy="93.8" r=".26"/>
<circle cx="249.8" cy="84.6" r=".96"/>
<circle cx="252.7" cy="84.6" r=".59"/>
<circle cx="174.7" cy="117.3" r="1.96"/>
<circle cx="189.9" cy="101.1" r="3.4"/>
<circle cx="189.9" cy="101.1" r="3.7"/>
<circle cx="189.9" cy="101.1" r="3.9"/>
<circle cx="198.2" cy="101.1" r="3.9"/>
<circle cx="198.3" cy="101.1" r="3.4"/>
<circle cx="198.3" cy="101.1" r="3.7"/>
<circle cx="243.7" cy="100.1" r=".48"/>
<circle cx="243.8" cy="102.6" r=".67"/>
<circle cx="243.8" cy="100.1" r=".67"/>
<circle cx="243.8" cy="102.6" r=".48"/>
<circle cx="243.8" cy="105.2" r=".67"/>
<circle cx="243.8" cy="105.1" r=".49"/>
<circle cx="249.8" cy="111.5" r=".96"/>
<circle cx="252.7" cy="111.5" r=".59"/>
<circle cx="174.7" cy="122.2" r="1.95"/>
<circle cx="190.2" cy="125.3" r="7.9"/>
<circle cx="244.6" cy="134.8" r="1.95"/>
<circle cx="244.7" cy="129.2" r="1.95"/>
<circle cx="250.4" cy="134.8" r="1.96"/>
<circle cx="250.4" cy="129.3" r="1.96"/>
<circle cx="256" cy="134.7" r="1.97"/>
<circle cx="256" cy="129.3" r="1.96"/>
<circle cx="272.8" cy="136.7" r="1.17"/>
</g>
<!-- layer: stair -->
<g fill="none" stroke="#000" stroke-width=".19">
<path d="M37.2 263.7h9.4M37.4 264h8.9"/>
<circle cx="41.9" cy="268.8" r="9.2"/>
</g>
<g fill="none" stroke="#000" stroke-width=".21">
<circle cx="41.9" cy="268.8" r="9.2"/>
<circle cx="41.9" cy="268.8" r="7"/>
</g>
<!-- layer: texts -->
<path d="M51.2 275.3h43.3" fill="none" stroke="#000" stroke-width=".51"/>
<!-- layer: .1 -->
<path d="M141.7 258.6v20.8M119.6 271.6v7.8" fill="none" stroke="#000" stroke-width=".25"/>
<!-- layer: 0 -->
<g fill="#000" stroke="#000" stroke-width=".19">
<path d="M176.8 54.6l1-.2v.3zM199.3 54.4l1 .2-1 .1zM219.8 46.9l.9-.1v.3zM241.7 54.6l.9-.2v.3zM248.6 54.4l1 .2-1 .1zM248.6 59.1l1 .1-1 .2zM253.5 54.4l1-.2v.4zM253.5 59.2l1-.1v.3zM255.8 59.3l1-.2v.4zM266.6 59.1l1 .2-1 .2zM266.6 54.2l1 .2-1 .2zM276.7 46.8l1 .1-1 .2z"/>
<path d="M112.6 63.2l.1 .9h-.3zM149 78.7l.2 .9h-.4zM149 68.4l.2 .9h-.3zM148.9 75.2h.3l-.2 1zM224.5 77.5l.9-.2v.3zM229.5 77.3l.9 .2-.9 .1zM307.8 63.6l.1 1h-.3zM133 96.7l.2 1h-.3zM143.7 96.6l.2 1h-.3zM148.8 85.5h.4l-.2 1zM150.1 97.1l.2 1h-.4zM221 83.4l.2 1.1h-.4z"/>
<path d="M220.8 87.5h.4l-.2 1.1zM238.5 92.5l.2 1h-.3zM239.9 89.2l.9-.1v.3zM253.9 89.1l1 .1-1 .2zM285.5 90.8h.3l-.2 1zM285.6 87.5l.2 1h-.3zM292.9 91.8l.1 1h-.3zM292.7 98.6h.3l-.1 1zM143.6 106.5h.3l-.2 1zM149.9 103.9h.3l-.2 1zM194.7 117.7l.3 .2-.6 .8zM238.1 106.1h.3l-.1 1z"/>
<path d="M254.4 117.8l1-.2v.3zM265.4 117.6l1 .2-1 .1zM292.7 113.5h.3l-.2 .9zM292.8 108.6l.2 1h-.3zM292.7 106.4h.3l-.2 1zM292.8 99.6l.2 .9h-.3zM307.6 113.5h.3l-.1 .9zM307.9 116.8l.1 1h-.3zM204.6 120l.2 .9h-.4zM204.4 135.2h.4l-.2 .9zM307.7 129.5h.3l-.1 1zM112.4 141.3h.3l-.1 1z"/>
<path d="M132.9 140.5h.3l-.2 1zM201.8 158.6l.9-.2v.4zM206.4 158.4l1 .2-1 .2zM210.6 158.5l1-.1v.3zM215.3 158.4l1 .1-1 .2zM221.2 158.6l.9-.2v.4zM235.6 158.4l1 .2-1 .2zM242 158.6l1-.2v.4zM257.9 158.4l.9 .2-.9 .2zM267.6 158.5l.9-.1v.3zM276.7 158.4l1 .1-1 .2zM170.3 175.4l1-.1v.3z"/>
<path d="M259.8 175.3l1 .1-1 .2zM169.8 197.4l.9-.1v.3zM277.2 197.3l1 .1-1 .2z"/>
</g>
<!-- layer: MAIN LINE -->
<g fill="none" stroke="#000" stroke-width=".25">
<path d="M262.5 214.8l-81.2 .2"/>
<circle cx="185.5" cy="215" r="4.2"/>
</g>
<text font-size="10.2" x="53.2" y="267.3">BatStateU</text>
<text font-size="4.1" x="190.9" y="214">MAIN POWER GENERATING FACILITY</text>
<g font-size="2.7">
<text x="191.8" y="217.5">SCALE:</text>
<text x="203.4" y="217.5">NTS</text>
<text x="347.4" y="273.6">GENERATING FACILITY</text>
<text x="353" y="270.3">MAIN POWER</text>
</g>
<g font-size="2.4">
<text x="248.1" y="274.8">ENGR. LEMUEL ARNEL A. RIVERA</text>
<text x="387.3" y="270.3">A</text>
<text x="387.3" y="273">2</text>
</g>
<g font-size="2.3" fill="#f00">
<text x="36.6" y="263.8" transform="rotate(-56 36.6 263.8)">S</text>
<text x="38.1" y="262.6" transform="rotate(-33 38.1 262.6)">S</text>
<text x="39" y="262" transform="rotate(-14 39 262)">T</text>
<text x="40.1" y="261.6" transform="rotate(-6 40.1 261.6)">A</text>
<text x="41.5" y="261.5" transform="rotate(3 41.5 261.5)">T</text>
<text x="42.9" y="261.5" transform="rotate(12 42.9 261.5)">E</text>
<text x="45.2" y="262.1" transform="rotate(37 45.2 262.1)">U</text>
<text x="46.4" y="263" transform="rotate(46 46.4 263)">N</text>
<text x="34.5" y="269.5" transform="rotate(-86 34.5 269.5)">A</text>
<text x="34.6" y="267.9" transform="rotate(-78 34.6 267.9)">N</text>
<text x="35" y="266.4" transform="rotate(-65 35 266.4)">G</text>
<text x="35.5" y="265" transform="rotate(-57 35.5 265)">A</text>
<text x="47.5" y="264.1" transform="rotate(52 47.5 264.1)">I</text>
<text x="47.9" y="264.6" transform="rotate(61 47.9 264.6)">V</text>
<text x="48.7" y="265.9" transform="rotate(74 48.7 265.9)">E</text>
<text x="49" y="267.3" transform="rotate(84 49 267.3)">R</text>
<text x="49.1" y="270" transform="rotate(100 49.1 270)">I</text>
<text x="49.2" y="268.7" transform="rotate(94 49.2 268.7)">S</text>
<text x="34.7" y="270.6" transform="rotate(-94 34.7 270.6)">T</text>
<text x="35.2" y="271.8" transform="rotate(-110 35.2 271.8)">A</text>
<text x="35.9" y="273" transform="rotate(-114 35.9 273)">B</text>
<text x="48.5" y="271.9" transform="rotate(122 48.5 271.9)">Y</text>
<text x="49" y="270.6" transform="rotate(115 49 270.6)">T</text>
</g>
<g font-size="2.3">
<text x="99.5" y="266.7">ENGR. LEMUEL ARNEL A. RIVERA</text>
<text x="152.3" y="266.5">ENGR. ALLAN B. DE VILLA</text>
</g>
<g font-size="2.2">
<text x="246.8" y="47.7">148</text>
<text x="187.3" y="55.3">60</text>
<text x="244.4" y="55.3">20</text>
<text x="250.2" y="60">10</text>
<text x="259.3" y="55.2">36</text>
<text x="260.5" y="60.1">30</text>
<text x="149.8" y="73.5" transform="rotate(-90 149.8 73.5)">20</text>
<text x="149.7" y="83.8" transform="rotate(-90 149.7 83.8)">20</text>
<text x="226.2" y="78.2">15</text>
<text x="221.8" y="87.3" transform="rotate(-90 221.8 87.3)">13</text>
<text x="246.1" y="90">38</text>
<text x="308.5" y="88.9" transform="rotate(-90 308.5 88.9)">130</text>
<text x="286.4" y="90.9" transform="rotate(-90 286.4 90.9)">11</text>
<text x="150.8" y="101.6" transform="rotate(-90 150.8 101.6)">20</text>
<text x="239.2" y="101" transform="rotate(-89 239.2 101)">37</text>
<text x="293.7" y="96.9" transform="rotate(-90 293.7 96.9)">20</text>
<text x="113.3" y="104.5" transform="rotate(-90 113.3 104.5)">202</text>
<text x="144.5" y="103.3" transform="rotate(-90 144.5 103.3)">28</text>
<text x="293.6" y="104.7" transform="rotate(-90 293.6 104.7)">20</text>
<text x="202.2" y="111.9">Ø40</text>
<text x="293.6" y="112.8" transform="rotate(-90 293.6 112.8)">15</text>
<text x="259.4" y="118.5">31</text>
<text x="133.8" y="121" transform="rotate(-90 133.8 121)">115</text>
<text x="308.6" y="124.8" transform="rotate(-90 308.6 124.8)">35</text>
<text x="205.4" y="129.1" transform="rotate(-90 205.4 129.1)">41</text>
<text x="203.3" y="159.3">15</text>
<text x="212.1" y="159.3">15</text>
<text x="227.7" y="159.3">39</text>
<text x="249.2" y="159.3">43</text>
<text x="271.5" y="159.3">26</text>
<text x="213.7" y="176.2">232</text>
<text x="224.3" y="198.2">277</text>
<text x="51.2" y="277.7">MECHANICAL ENGINEERING DEPARTMENT</text>
</g>
<g font-size="2.1">
<text x="183" y="214.4">DWG</text>
<text x="185.1" y="217.6">4</text>
</g>
<g font-size="2">
<text x="65.2" y="270">BATANGAS STATE UNIVERSITY</text>
<text x="58.9" y="272.2">Gov. Pablo Borbon Main Campus II</text>
<text x="68.8" y="274.4">Alangilan, Batangas City</text>
</g>
<text font-size="1.8" x="263.1" y="277">PRESIDENT</text>
<g font-size="1.7">
<text x="96.3" y="260.4">PROJECT LEADER</text>
<text x="143.4" y="260.5">INSTRUCTOR</text>
<text x="193.9" y="260.5">PROJECT / LOCATION:</text>
<text x="247.4" y="260.5">OWNER</text>
<text x="318.9" y="260.5">No.</text>
<text x="325.5" y="260.5">REVISIONS</text>
<text x="337.9" y="260.5">DATE</text>
<text x="346" y="262.2">SHEET CONTENT</text>
<text x="378.3" y="262.2">SHEET NO.</text>
<text x="292.1" y="265.8">ENGR. BRYAN MERCADO</text>
<text x="193.3" y="276.6">BatStateU Main Campus 2</text>
<text x="193.3" y="278.3">Alangilan Batangas City</text>
</g>
<g font-size="1.6">
<text x="358.5" y="27.7">NOTE:</text>
<text x="358.6" y="33.7">METERS UNLESS OTHERWISE SPECIFIED</text>
<text x="358.6" y="31.7">ALL DIMENSIONS ARE MEASURED IN</text>
<text x="358.5" y="41.6">IS INCLUDED IN SHEET NO. 1</text>
<text x="358.6" y="39.6">MAIN POWER GENERATING FACILITY</text>
<text x="358.7" y="37.6">SITE</text>
<text x="362.9" y="37.6">DEVELOPMENT</text>
<text x="375.9" y="37.6">PLAN</text>
<text x="381.6" y="37.6">OF</text>
<text x="385.2" y="37.6">THE</text>
<text x="109.2" y="268.4">MECHANICAL ENGINEER</text>
<text x="151.2" y="268.5">PROFESSIONAL MECHANICAL ENGINEER</text>
<text x="96.5" y="273.4">PRC Reg No.:</text>
<text x="96.7" y="276">TIN:</text>
<text x="120.6" y="276">GROUP NO: 05</text>
<text x="120.7" y="273.3">SECTION: ME - 5302</text>
<text x="142.9" y="273.4">PRC Reg No.</text>
<text x="160.1" y="270">ASEAN ENGINEER</text>
<text x="166.8" y="273.3">PTR No.</text>
<text x="120.7" y="278.6">DATE SUB: JULY 1, 2019</text>
<text x="142.9" y="276.1">TIN:</text>
<text x="166.7" y="276.1">Issued on:</text>
<text x="166.9" y="278.7">Issued at:</text>
</g>
<text font-size="1.3" x="291.6" y="260.4">PREPARED BY:</text>
<g font-size="1.3" fill="#f00">
<text x="40.7" y="274" transform="rotate(8 40.7 274)">1</text>
<text x="41.3" y="274.1">90</text>
<text x="42.6" y="274.1" transform="rotate(-11 42.6 274.1)">3</text>
<text x="38.1" y="276.1" transform="rotate(25 38.1 276.1)">P</text>
<text x="38.7" y="276.5" transform="rotate(16 38.7 276.5)">H</text>
<text x="39.7" y="276.8" transform="rotate(11 39.7 276.8)">I</text>
<text x="40.3" y="276.9" transform="rotate(9 40.3 276.9)">L</text>
<text x="41.1" y="277">IP</text>
<text x="42.2" y="277.1" transform="rotate(-7 42.2 277.1)">P</text>
<text x="42.9" y="277.1" transform="rotate(-6 42.9 277.1)">I</text>
<text x="43.4" y="277" transform="rotate(-13 43.4 277)">N</text>
<text x="44.3" y="276.8" transform="rotate(-16 44.3 276.8)">E</text>
<text x="45" y="276.6" transform="rotate(-14 45 276.6)">S</text>
</g>
</svg>
